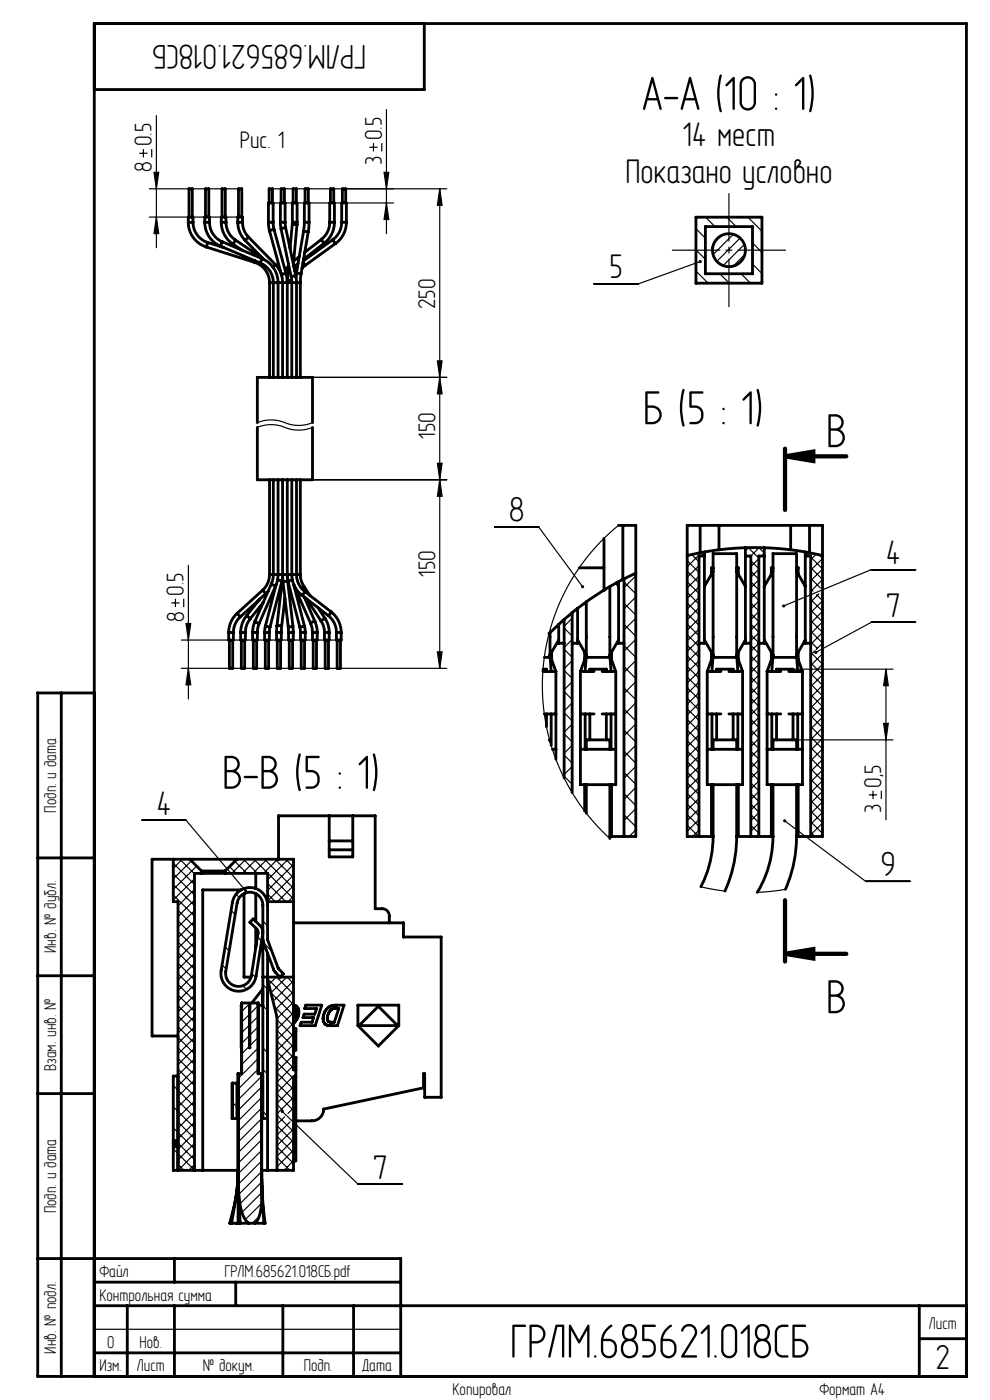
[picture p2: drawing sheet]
<svg xmlns="http://www.w3.org/2000/svg" width="210mm" height="297mm" viewBox="0 0 210 297" stroke-linecap="round" stroke-linejoin="round" font-family="sans-serif">
<g fill="none" stroke="#000" stroke-width=".25">
<path d="M29.5 32.5h1.8M30.4 31.6v1.8M32.2 31.6v1.8M32.7 36.6h1l-.5 3.5zM33.2 24.5v28.1M78.3 31.2h1.8M79.2 30.4v1.7M81 30.4v1.7M81.5 36.6h1l-.5 3.5zM82 23.2v26.4M31.7 40.1h18.9M31.7 46.1h18.7"/>
<path d="M33.2 46.1l.5 3.5h-1zM57.8 40.1h37M57.9 43.1h25.6M82 43.1l.5 3.5h-1zM93.3 40.1l.5 3.5h-1zM93.3 40.1v101.7M147.6 57.5l2.6 2.6M147.6 53l2 2M147.6 48.5l2 2M148.5 55.5l-13.1 4.7h-9.4M149.7 46.1l2 2M152.7 58.1l2 2"/>
<path d="M153.1 49.9l-1.6 1.6M154.2 46.1l2 2M155.6 49.7l-4.3 4.3M157 50.5l-4.9 4.9M157.2 58.1l2 2M157.9 51.8l-4.5 4.6M158 54l-2.5 2.5M158.7 46.1l2.9 2.9M159.6 56l2 2M159.6 51.5l2 2M92.8 76.6h1l-.5 3.5zM54.6 90.7a8 8 0 0 1 6.6 .2 7.6 7.6 0 0 0 5.1-.2"/>
<path d="M54.6 89.7a8 8 0 0 1 6.6 .2 7.6 7.6 0 0 0 5.1-.2M66.3 80.1h28.5M92.8 98.3h1l-.5 3.5zM93.3 80.1l.5 3.5h-1zM40 119.9v28.4M66.3 101.8h28.5M93.3 101.8l.5 3.5h-1zM104.9 111.8h9.4l9.3 12.7M131.2 111.5l-3.5 3.1-3.1 3.6-2.7 3.7-2.3 4.2-1.9 4.3-1.4 4.6-.8 4.5-.4 4.7 .1 4.8 .6 4.8 1.2 4.6 1.6 4.3 2 4.2 2.6 4 2.9 3.7 3.3 3.3M145.8 118.9l2.5 2.5M145.9 117.8l-.1 .2M146.7 117.6l1.6 1.6"/>
<path d="M148.3 120l-2.5 2.5M148.6 117.3l.7 .7M148.8 117.2l-3 3M158.1 117.8l.2 .2M158.7 116.2l2.3 2.2M158.8 116.2l-.7 .7M159.3 119l1.7 1.7M161 116.2l1.1 1.1M161 118.5l-1.7 1.7M161.1 116.2l-1.8 1.8M162.1 117.4l-.6 .6M170.9 117.1l.8 .9"/>
<path d="M171.3 117.2l-.5 .4M172 118.2l2.5 2.5M173.1 117.6l-1.1 1.1M173.7 117.7l.8 .7M174.5 118.5l-2.5 2.5M36.3 127.9h1.8M37.2 127v1.8M38.5 135.8h32.9M39 127v1.8M39.5 132.3h1l-.5 3.5zM92.8 138.3h1l-.5 3.5zM119.7 137.7l1.7 1.7"/>
<path d="M119.7 133.2l1.7 1.7M121.1 130.2l.3 .2M121.4 135.7l-1.7 1.7M121.4 131.2l-1.7 1.7M132.4 137l2.5 2.5M132.4 132.5l2.5 2.5M132.4 128l2.5 2.5M132.4 123.5l2.5 2.5M134.9 122.2l-2.5 2.5M134.9 126.6l-2.5 2.5M134.9 131.1l-2.5 2.5M134.9 135.6l-2.5 2.5"/>
<path d="M145.8 139.1l2.5 2.5M145.8 136.9l2.5 2.5M145.8 134.6l2.5 2.5M145.8 132.4l2.5 2.5M145.8 130.2l2.5 2.5M145.8 127.9l2.5 2.5M145.8 125.7l2.5 2.5M145.8 123.4l2.5 2.5M145.8 121.2l2.5 2.5M148.3 122.2l-2.5 2.5M148.3 126.7l-2.5 2.5M148.3 131.2l-2.5 2.5"/>
<path d="M148.3 135.7l-2.5 2.5M148.3 124.5l-2.5 2.5M148.3 129l-2.5 2.5M148.3 133.5l-2.5 2.5M148.3 137.9l-2.5 2.5M159.3 139.2l1.7 1.7M159.3 136.9l1.7 1.7M159.3 134.7l1.7 1.7M159.3 132.4l1.7 1.7M159.3 130.2l1.7 1.7M159.3 127.9l1.7 1.7M159.3 125.7l1.7 1.7"/>
<path d="M159.3 123.4l1.7 1.7M159.3 121.2l1.7 1.7M161 127.5l-1.7 1.7M161 132l-1.7 1.7M161 136.5l-1.7 1.7M161 120.8l-1.7 1.7M161 125.2l-1.7 1.7M161 129.7l-1.7 1.7M161 134.2l-1.7 1.7M161 138.7l-1.7 1.7M161 123l-1.7 1.7M172 138.4l2.5 2.5"/>
<path d="M172 136.1l1.4 1.5M172 133.9l2.5 2.5M172 131.7l2.5 2.5M172 129.4l2.5 2.5M172 127.2l2.5 2.5M172 124.9l.5 .5M172 122.7l2 2M172 120.4l2.5 2.5M172.9 138.1l-.9 .8M173.2 126.2l1.3 1.2M173.7 126l-1.7 1.7M174.2 138.4l.3 .2"/>
<path d="M174.5 123l-2.5 2.5M174.5 127.5l-2.5 2.5M174.5 131.9l-2.5 2.6M174.5 136.4l-1.4 1.4M174.5 120.7l-2.5 2.5M174.5 129.7l-2.5 2.5M174.5 134.2l-2.5 2.5M174.5 138.7l-2.5 2.5M194.2 120.8h-9.4l-18.6 7.7M194.2 132h-9.4l-11.7 6.4M38.5 141.8h33M40 141.8l.5 3.5h-1z"/>
<path d="M72.2 141.8h22.6M119.7 151.2l1.7 1.7M119.7 146.7l1.7 1.7M119.7 142.2l1.7 1.7M119.7 155.7l1.7 1.7M121.4 140.1l-1.7 1.7M121.4 144.6l-1.7 1.7M121.4 149.1l-1.7 1.7M121.4 153.6l-1.7 1.7M121.4 158.1l-1.7 1.7M132.4 159.4l2.5 2.5M132.4 154.9l2.5 2.5"/>
<path d="M132.4 150.4l2.5 2.5M132.4 145.9l2.5 2.5M132.4 141.4l2.5 2.5M134.9 140.1l-2.5 2.5M134.9 144.6l-2.5 2.5M134.9 149.1l-2.5 2.5M134.9 153.6l-2.5 2.5M134.9 158.1l-2.5 2.5M145.8 159.3l2.5 2.5M145.8 157.1l2.5 2.5M145.8 154.8l2.5 2.5M145.8 152.6l2.5 2.5"/>
<path d="M145.8 150.4l2.5 2.5M145.8 148.1l2.5 2.5M145.8 145.9l2.5 2.5M145.8 143.6l2.5 2.5M145.8 141.4l2.5 2.5M148.3 140.2l-2.5 2.5M148.3 144.7l-2.5 2.5M148.3 149.2l-2.5 2.5M148.3 153.7l-2.5 2.5M148.3 158.2l-2.5 2.5M148.3 142.4l-2.5 2.5M148.3 146.9l-2.5 2.5"/>
<path d="M148.3 151.4l-2.5 2.5M148.3 155.9l-2.5 2.5M159.3 159.4l1.7 1.7M159.3 157.1l1.7 1.7M159.3 154.9l1.7 1.7M159.3 152.6l1.7 1.7M159.3 150.4l1.7 1.7M159.3 148.1l1.7 1.7M159.3 145.9l1.7 1.7M159.3 143.7l1.7 1.7M159.3 141.4l1.7 1.7M161 141l-1.7 1.7"/>
<path d="M161 145.5l-1.7 1.7M161 149.9l-1.7 1.7M161 143.2l-1.7 1.7M161 147.7l-1.7 1.7M161 152.2l-1.7 1.7M161 156.7l-1.7 1.7M161 158.9l-1.7 1.7M161 154.4l-1.7 1.7M168.2 142h21.2M169 157h20.4M172 158.6l2.5 2.5M172 156.4l2.5 2.5"/>
<path d="M172 154.1l2.5 2.5M172 151.9l2.5 2.5M172 149.6l2.5 2.5M172 147.4l2.5 2.5M172 145.1l2.5 2.5M172 142.9l2.5 2.5M172 140.6l2.5 2.5M174.5 145.4l-2.5 2.5M174.5 147.7l-2.5 2.5M174.5 149.9l-2.5 2.5M174.5 140.9l-2.5 2.5M174.5 143.2l-2.5 2.5"/>
<path d="M174.5 152.2l-2.5 2.5M174.5 154.4l-2.5 2.5M174.5 156.6l-2.5 2.5M174.5 158.9l-2.5 2.5M187.4 153.5h1l-.5 3.5zM187.9 142v31.9M187.9 142l.5 3.5h-1zM30.1 174h9.4l12.6 15M119.7 164.7l1.7 1.7M119.7 160.2l1.7 1.7M121.4 162.6l-1.7 1.7M121.4 167.1l-.4 .4"/>
<path d="M132.4 177.4l.1 .1M132.4 172.9l2.5 2.5M132.4 168.4l2.5 2.5M132.4 163.9l2.5 2.5M134.9 162.6l-2.5 2.5M134.9 167.1l-2.5 2.5M134.9 171.5l-2.5 2.6M134.9 176l-1.5 1.5M145.8 177.3l.1 .2M145.8 175.1l2.4 2.4M145.8 172.8l2.5 2.5M145.8 170.6l2.5 2.5"/>
<path d="M145.8 168.3l2.5 2.5M145.8 166.1l2.5 2.5M145.8 163.8l2.5 2.5M145.8 161.6l2.5 2.5M148.3 162.6l-2.5 2.5M148.3 160.4l-2.5 2.5M148.3 164.9l-2.5 2.5M148.3 167.1l-2.5 2.5M148.3 169.4l-2.5 2.5M148.3 171.6l-2.5 2.5M148.3 173.9l-2.5 2.5M148.3 176.1l-1.4 1.4"/>
<path d="M159.3 177.3l.1 .2M159.3 175.1l1.7 1.7M159.3 172.8l1.7 1.7M159.3 170.6l1.7 1.7M159.3 168.3l1.7 1.7M159.3 166.1l1.7 1.7M159.3 163.9l1.7 1.7M159.3 161.6l1.7 1.7M161 161.2l-1.7 1.7M161 163.4l-1.7 1.7M161 165.7l-1.7 1.7M161 167.9l-1.7 1.7"/>
<path d="M161 170.1l-1.7 1.7M161 172.4l-1.7 1.7M161 174.6l-1.7 1.7M161 176.9l-.6 .6M166.4 174.1l17.3 12.9h9.4M172 169.8l2.5 2.6-2.5 2.5M172 176.6l.9 .9M172 174.3l2.5 2.5M172 172.1l2.5 2.5M172 167.6l2.5 2.5M172 165.3l2.5 2.5M172 163.1l2.5 2.5"/>
<path d="M172 160.8l2.5 2.5M174.5 161.1l-2.5 2.5M174.5 163.4l-2.5 2.5M174.5 165.6l-2.5 2.5M174.5 167.9l-2.5 2.5M174.5 170.1l-2.5 2.5M174.5 174.6l-2.5 2.5M174.5 176.9l-.6 .6M184.3 168.6h1.8M185.2 167.7v1.8M186.9 167.7v1.8M36.8 189.9l4.5 4.5"/>
<path d="M36.8 187.6l4.5 4.5M36.8 185.4l4.5 4.5M36.8 183.1l4.5 4.5M37.8 199.9l3.5 3.5M37.8 197.6l3.5 3.5M37.8 195.4l3.5 3.5M37.8 193.1l3.5 3.5M38.1 182.3l3.2 3.1M38.7 182.3l-1.9 1.9M40.6 182.6l-3.8 3.9M41.3 193.2l-3.5 3.5M41.3 197.7l-3.5 3.5"/>
<path d="M41.3 199.9l-3.5 3.5M41.3 186.4l-4.5 4.5M41.3 188.7l-3.5 3.5M41.3 190.9l-3.5 3.5M41.3 195.4l-3.5 3.5M41.7 183.7l-4.9 5M42.8 184.9l-.4 .4M47.8 185.2l.1 .1M48.7 183.8l1.4 1.5M49 193.2l.9 .8M49.8 182.7l2.6 2.6M50.1 189.7l.7 .7"/>
<path d="M51.6 182.3l3 3M52.1 182.3l-2.7 2.7M53.9 182.3l8.4 8.4M54.4 182.3l-3 3M54.6 198.8l.9 .8M55.8 195.4l1 1M56.1 182.3l6.2 6.1M56.6 182.3l-3 3M56.8 189.7l1.6 1.6M56.8 187.4l3.8 3.9M58.4 182.3l3.9 3.9M58.9 182.3l-3 3"/>
<path d="M60.6 182.3l1.7 1.6M61.1 182.3l-4.3 4.4M62.3 183.4l-5.5 5.5M62.3 185.6l-5.5 5.5M62.3 187.9l-3.4 3.4M62.3 190.1l-1.2 1.2M148.7 188.1l5.1 .9M166.6 188.7l-6 .6M37.8 217.8l3.5 3.5M37.8 215.6l3.5 3.5M37.8 213.3l3.5 3.5M37.8 211.1l3.5 3.5"/>
<path d="M37.8 208.8l3.5 3.5M37.8 206.6l3.5 3.5M37.8 204.3l3.5 3.5M37.8 202.1l3.5 3.5M41.3 202.2l-3.5 3.5M41.3 204.4l-3.5 3.5M41.3 206.6l-3.5 3.5M41.3 208.9l-3.5 3.5M41.3 211.1l-3.5 3.5M41.3 213.4l-3.5 3.5M41.3 215.6l-3.5 3.5M41.3 217.9l-3.5 3.5"/>
<path d="M47.1 204.7l.9 .9M47.7 200.9l.9 .8M51.5 209.1l.8 .8M52.9 219.5l.1 .1M53.1 212.8l-1.8 1.8M53.4 206.5l.9 .9M54.8 213.4l-3.5 3.5M54.8 215.6l-3.5 3.5M54.8 217.8l-3.5 3.5M55.8 213.4l1 1M55.8 208.9l1 1M56 200.1l1.7 1.7"/>
<path d="M56.8 207.6l5.5 5.5M57.5 210.6l4.8 4.8M58.2 213.6l4.1 4M58.6 207.3l-1.6 1.5M58.7 207.3l3.6 3.6M58.8 218.6l3.5 3.5M58.8 216.4l3.5 3.5M60.8 207.3l-3.3 3.3M60.9 207.3l1.4 1.3M62.3 210.3l-3.9 3.9M62.3 212.6l-3.5 3.5M62.3 214.8l-3.5 3.5"/>
<path d="M62.3 217.1l-3.5 3.5M62.3 219.3l-3.5 3.5M62.3 208.1l-4.4 4.3M62.8 214.3l-.2 .2M62.8 218.8l-.1 .1M36.8 239.3l4.5 4.5M36.8 234.8l4.5 4.5M36.8 230.3l4.5 4.5M37.8 226.8l3.5 3.5M37.8 224.5l3.5 3.5M37.8 222.3l3.5 3.5M37.8 220.1l3.5 3.5"/>
<path d="M37.8 238l3.5 3.5M37.8 233.5l3.5 3.5M37.8 229l3.5 3.5M41.3 224.6l-3.5 3.5M41.3 229.1l-3.5 3.5M41.3 231.3l-3.5 3.5M41.3 233.6l-3.5 3.5M41.3 235.8l-3.5 3.5M41.3 238.1l-3.5 3.5M41.3 220.1l-3.5 3.5M41.3 222.4l-3.5 3.5M41.3 226.9l-3.5 3.5"/>
<path d="M49.3 233.8l1 1M49.7 229.8l.6 .5M54.8 220.1l-3.5 3.5M54.8 222.3l-3.5 3.5M54.8 224.6l-4.3 4.2M54.8 226.8l-4.3 4.3M55.5 228.3l-5 5M55.5 230.6l-5 5M55.5 232.8l-5 5M55.5 235.1l-5 5M55.5 237.3l-5 5M55.5 239.5l-5 5"/>
<path d="M55.8 235.8l1 1M55.8 226.8l1 1M55.8 222.3l1 1M58.8 238.8l3.5 3.5M58.8 236.6l3.5 3.5M58.8 234.3l1.2 1.3M58.8 232.1l3.5 3.5M58.8 229.8l3.5 3.5M58.8 227.6l3.5 3.5M58.8 225.3l3.5 3.5M58.8 223.1l3.5 3.5M58.8 220.9l3.5 3.5"/>
<path d="M59.9 235.8l16.1 15.4h9.4M60.4 236.9l-1.6 1.6M61.5 238l-2.7 2.8M62.3 221.6l-3.5 3.5M62.3 223.8l-3.5 3.5M62.3 226.1l-3.5 3.5M62.3 230.5l-3.5 3.5M62.3 232.8l-3.5 3.5M62.3 235l-1.2 1.2M62.3 237.3h-.1M62.3 239.5l-3.5 3.5M62.6 227l.2 .1"/>
<path d="M62.8 227.8l-4 4M36.8 243.8l4.5 4.5M36.8 248.2v.1M37.8 247l1.2 1.3M37.8 242.5l3.5 3.5M41.3 240.3l-3.5 3.5M41.3 242.6l-3.5 3.5M41.3 244.8l-3.5 3.5M41.3 247.1l-1.3 1.2M55 258l-1.5 1.5M55.5 255.3l-3.4 3.4M55.5 241.8l-5 5"/>
<path d="M55.5 244l-5 5M55.5 246.3l-4.9 4.9M55.5 248.5l-4.8 4.9M55.5 250.8l-4.5 4.5M55.5 253l-4.2 4.2M58.8 247.8l.4 .5M58.8 245.5l2.7 2.8M58.8 243.3l3.5 3.5M58.8 241.1l3.5 3.5M62.3 241.8l-3.5 3.5M62.3 244l-3.5 3.5M62.3 246.3l-2.1 2"/>
<path d="M20 282h65"/>
</g>
<path d="M166.5 96.8l6-1v2zM166.5 202.3l6-1v2z" fill="none" stroke="#000" stroke-width=".9" stroke-linecap="butt"/>
<path d="M154.6 41.1v24M166.6 53.1h-24" fill="none" stroke="#000" stroke-width=".25" stroke-dasharray="15.2 1.3 1.3 1.3" stroke-dashoffset="5.1"/>
<path d="M166.5 96.8h13M166.5 95.2v13M166.5 191v13M166.5 202.3h13" fill="none" stroke="#000" stroke-width=".9"/>
<g fill="none" stroke="#000" stroke-width=".6">
<path d="M90 5v14h-70M39.9 47.2a5.5 5.5 0 0 0 3.9 5.2M39.9 47.2v-1.1h1v1.1M39.9 47.2h1M40.1 46.1v-6h.7v6M40.9 47.2a4.5 4.5 0 0 0 3.2 4.2M43.4 47.2a5.5 5.5 0 0 0 3.4 5M43.4 47.2v-1.1h1v1.1M43.4 47.2h1M43.6 46.1v-6h.7v6M43.8 52.4l10.2 3.3M44.1 51.4l-.3 1"/>
<path d="M44.1 51.4l3.4 1.2M44.4 47.2a4.5 4.5 0 0 0 2.8 4.1M46.8 52.2h.1M46.8 52.2l8.4 3.6M46.9 47.2a5.5 5.5 0 0 0 2.5 4.5M46.9 47.2v-1.1h1v1.1M46.9 47.2h1M47.1 46.1v-6h.7v6M47.2 51.3l-.4 .9M47.2 51.3l8.4 3.6M47.9 47.2a4.5 4.5 0 0 0 2 3.7M49.4 51.7l1.9 1.4"/>
<path d="M49.9 50.9l-.5 .8M49.9 50.9l5.9 3.9M50.4 47.2a5.5 5.5 0 0 0 1.6 3.8M50.4 47.2v-1.1h1v1.1M50.4 47.2h1M50.6 46.1v-6h.7v6M51.4 47.2a4.5 4.5 0 0 0 1.3 3.1M52 51l4 4M52.7 50.3l-.7 .7M52.7 50.3l5.7 5.8M54 55.7a4.5 4.5 0 0 1 3.2 4.3M54.1 55.3l-.1 .4"/>
<path d="M55.2 55.8h.1M55.2 55.8a4.5 4.5 0 0 1 2.8 4.2M55.6 54.9a5.5 5.5 0 0 1 3.4 5.1M55.6 54.9l-.4 .9M56.9 47.2l.3 1.8M56.9 47.2v-4.1h1v4.1M56.9 47.2h1M57.1 43.1v-3h.7v3M57.2 60h.8M57.2 60v20.1M57.2 49l2.5 9.4M57.9 47.2l.2 1.6"/>
<path d="M58 60h1M58 60v20.1M58.1 48.8h-.5l-.4 .2M58.1 48.8l2.6 9.3M58.4 56.1l.7 .8 .6 1.3M58.4 56.1l-.5 .5M59 60h.9M59 60v20.1M59.5 47.2l.1 1.4M59.5 47.2v-4.1h1v4.1M59.5 47.2h1M59.6 48.6l2.2 10.2"/>
<path d="M59.6 43.1v-3h.7v3M59.7 58.3v.1M59.7 58.4l.2 1.6M59.9 60h1M59.9 60v20.1M60.5 47.2l.1 1.2M60.6 48.4l-1 .2M60.6 48.4l2.1 10.1M60.7 58.1l.2 1.9M60.7 58.1h-.5l-.5 .2M60.9 60h1M60.9 60v20.1"/>
<path d="M61.2 56.4l-.7 1.1M61.2 56.2l-.3 3.3h1M61.8 58.8l.1 1.2M61.9 60h1M61.9 60v20.1M62 47.6l1 .1M62 47.6l-.5 5.2M62 47.2v.4M62 47.2v-4.1h1v4.1M62 47.2h1M62.2 43.1v-3h.7v3M62.2 56l.5 .4"/>
<path d="M62.7 56.4l-.4 .2M62.7 58.5l.2 1.5M62.7 58.5l-.9 .3M62.9 57.9l-.1 .8M62.9 57.9l1 .2M62.9 60h.8M62.9 60v20.1M63 47.7l-.8 8.4M63 47.2v.5M63.1 56.5l-.6 .9M63.2 55.9l-.5 .5M63.5 54.5l-1.2 .9"/>
<path d="M63.7 60v20.1M63.9 58.1l-.2 1.9M64.3 55.7l.5 .6M64.4 49l1 .2M64.4 49l-1.5 8.9M64.6 47.2l-.2 1.8M64.6 47.2v-4.1h1v4.1M64.6 47.2h1M64.7 43.1v-3h.7v3M64.8 56.3l-.7 .6M65.4 49.2l-1.5 8.9M65.6 47.2l-.2 2"/>
<path d="M68.2 50.8l.6 .7M68.2 50.8h.1M68.2 50.8l-3.6 2.7M68.8 51.5l-4.4 3.5M69.9 47.2a4.6 4.6 0 0 1-1.7 3.6M69.9 47.2v-4.1h1v4.1M69.9 47.2h1M70.1 43.1v-3h.7v3M70.6 50.8l.6 .8M70.6 50.8l-6.3 4.6M70.9 47.2a5.6 5.6 0 0 1-2.1 4.3M71.2 51.6l-6.4 4.7"/>
<path d="M72.5 47.2a4.5 4.5 0 0 1-1.9 3.6M72.5 47.2v-4.1h1v4.1M72.5 47.2h1M72.6 43.1v-3h.7v3M73.5 47.2a5.5 5.5 0 0 1-2.3 4.4M147.6 46.1h14v14h-14zM149.6 48.1h10v10h-10zM54.6 89.7v-9.6h11.7v9.6M54.6 90.7v11.1h11.7v-11.1M57.2 101.8v20.1M58 101.8v20.1M59 101.8v20.1"/>
<path d="M59.9 101.8v20.1M60.9 101.8v20.1M61.9 101.8v20.1M62.9 101.8v20.1M63.7 101.8v20.1M128.1 114.2v11M131.2 111.5h3.7v66h-5.5M132.1 111.5v11.4M148.5 117.3l-2.7 .6M148.5 111.5v5.8M149.4 118h-1.1v59.5M149.4 117.1v19.4h-1.1"/>
<path d="M151.3 117.5h5v22h-5zM152.5 116.6l-4 .7M152.5 116.6a61.3 61.3 0 0 1 15.2 0M152.5 111.5v5.1M158.1 118h1.2v59.5M158.1 116.2v20.3h1.2M162.1 118h-1.1v59.5M162.1 116.2v20.3h-1.1M164 117.5h5v22h-5zM167.7 116.6l4 .7M167.7 111.5v5.1M170.8 118h1.2v59.5"/>
<path d="M170.8 117.1v19.4h1.2M171.7 117.3l2.8 .6M171.7 111.5v5.8M48.5 134.2v1.6h1v-1.6M48.5 134.2h1M48.7 135.8v6h.7v-6M50.3 130.1a5.5 5.5 0 0 0-1.8 4.1M50.3 130.1l.7 .8M51 130.9a4.5 4.5 0 0 0-1.5 3.3M51 134.2v1.6h1v-1.6M51 134.2h1M51.2 135.8v6h.7v-6"/>
<path d="M52.3 130.7a5.6 5.6 0 0 0-1.3 3.5M52.3 130.7l.7 .6M53 131.3a4.6 4.6 0 0 0-1 2.9M53 131.3h.1M53.6 134.2v1.6h1v-1.6M53.6 134.2h1M53.7 135.8v6h.7v-6M54.1 131.8l-.4 1.1-.1 1.3M54.1 131.8l.9 .4M55 132.2l-.4 2M55.1 127.1l-2.8 3.6M55.7 125.2l.7 .8"/>
<path d="M55.7 125.2l-5.4 4.9M55.8 127.8l-2.8 3.5M56.1 134.2v1.6h1v-1.6M56.1 134.2h1M56.3 135.8v6h.7v-6M56.3 132.8l-.2 1.4M56.3 132.8l1 .3M56.4 126l-5.4 4.9M56.9 125.4l-.5 .6M57.2 121.9a4.5 4.5 0 0 1-1.5 3.3M57.2 121.9h.8M57.3 133.1l-.2 1.1"/>
<path d="M57.6 123.8l.9 .4M57.6 123.8l-3.5 8M58 121.9l-.4 1.9M58 121.9h1M58.5 124.2l-3.5 8M58.6 124.1l-2.3 8.7M58.7 134.2v1.6h1v-1.6M58.7 134.2h1M58.7 132.8v1.4M58.7 132.8l.6-.1 .4 .2M58.8 135.8v6h.7v-6M58.9 123l.9 .3"/>
<path d="M59 121.9l-.1 1.2-.4 1.1M59 121.9h.9M59.7 132.9v1.3M59.8 123.3l-2.5 9.8M59.9 123.2l-1.2 9.6M59.9 122.7v.5M59.9 121.9l.1 1.4M59.9 121.9h1M60 122.3l-.2 1M60 123.1l-.1 .1M60 123.3l1.1 9.6M60.4 126.9l-.7 6"/>
<path d="M60.9 122.5l.2 .8M60.9 121.9l1.2 10.9M60.9 121.9h1M61 123.2l-.4 .1h-.6M61.1 123.3l2.5 9.8M61.1 132.9l.1 1.3M61.2 134.2v1.6h1v-1.6M61.2 134.2h1M61.4 135.8v6h.7v-6M61.9 121.9a5.5 5.5 0 0 0 2.1 4.4M61.9 121.9h1M62 123l-.9 .3"/>
<path d="M62.1 132.8l.1 1.4M62.1 132.8l-.4 .2-.6-.1M62.3 123.9l2.3 8.9M62.4 124.2l3.5 8M62.9 121.9h.8M62.9 121.9a4.5 4.5 0 0 0 1.7 3.6M63.6 133.1l.1 1.1M63.7 121.9a4.5 4.5 0 0 0 .7 2.5M63.7 134.2v1.6h1v-1.6M63.7 134.2h1M63.9 135.8v6h.7v-6M64 126.3l5.6 4.3"/>
<path d="M64.4 124.4l-.5 .3M64.4 124.4l1.3 1.9M64.5 126.7l2.3 5.1M64.6 132.8l.1 1.4M64.6 132.8l-1 .3M64.6 125.5l5.6 4.3M64.6 125.5h.1M64.6 125.5l-.6 .8M65 127l3.1 4.7M65.9 132.2l.4 2M66.3 134.2v1.6h1v-1.6M66.3 134.2h1"/>
<path d="M66.4 135.8v6h.7v-6M66.8 131.8l.4 1.2 .1 1.2M66.8 131.8l-.9 .4M67.4 128.9l1.5 2.3M68.1 131.7a4.5 4.5 0 0 1 .7 2.5M68.8 134.2v1.6h1v-1.6M68.8 134.2h1M68.9 131.2a5.5 5.5 0 0 1 .9 3M68.9 131.2l-.8 .5M69 135.8v6h.7v-6M69.6 130.6a4.5 4.5 0 0 1 1.8 3.6M70.2 129.8a5.5 5.5 0 0 1 2.2 4.4"/>
<path d="M70.2 129.8l-.6 .8M71.4 134.2v1.6h1v-1.6M71.4 134.2h1M71.5 135.8v6h.7v-6M116.7 134.2v5.3h-1.2M116.7 139l.2 3.5M116.7 139l1.2 3.5M117 138.4v1.5M118.5 132.4v4.1h1.2M118.5 135.8l-1.8 3.2M119.7 131.4v33.7M121.4 130v38.2"/>
<path d="M122.5 129v7.5h-1.1M122.5 135.8l1.9 3.2M122.9 120.5h5.2M124 138.4v1.5M124.4 139l-.3 3.5M124.4 139l-1.3 3.5M128.1 125.2a60.9 60.9 0 0 0-11.6 9.2M129.4 124.4v15.1h-5v-11.8M129.4 139l.2 3.5M129.4 139l1.2 3.5M129.7 138.4v1.5M130.8 123.6l.4 .8"/>
<path d="M131.2 123.4v13.1h1.2M131.2 135.8l-1.8 3.2M132.1 122.9l-4 2.3M132.4 122.8v54.7M134.9 121.6l-2.8 1.3M149.4 135.8l1.9 3.2M150.9 138.4v1.5M151.3 120.5h-.4v1.3M151.3 139l-.3 3.5M151.3 139l-1.3 3.5M151.3 121.2l-1.9 3.2M156.3 120.5h.3v1.3"/>
<path d="M156.3 139l.2 3.5M156.3 139l1.2 3.5M156.3 121.2l1.8 3.2M156.6 138.4v1.5M158.1 135.8l-1.8 3.2M162.1 135.8l1.9 3.2M163.6 138.4v1.5M164 120.5h-.4v1.3M164 139l-.3 3.5M164 139l-1.3 3.5M164 121.2l-1.9 3.2M169 120.5h.3v1.3"/>
<path d="M169 139l.2 3.5M169 139l1.2 3.5M169 121.2l1.8 3.2M169.3 138.4v1.5M170.8 135.8l-1.8 3.2M13 147v145M20 147h-12v145h197v-287h-185v287M115.1 142.5h2.8M115.2 142h.7v.5M115.5 151.5h2.4M115.9 151.5v2.7M116.6 157l.1 .3"/>
<path d="M116.9 151.5v6.6M117.2 159h.7M117.9 142.5v18.6M123.1 142.5v24h7.5v-24M123.1 159h7.5M123.1 151.5h2.9M123.1 142.5h2.9M124.1 151.5v7.5M124.4 159v-2h5v2M125.1 142.5v-.5h3.5v.5M125.1 151.5v5.5M127.7 151.5h2.9"/>
<path d="M127.7 142.5h2.9M128.6 151.5v5.5M129.6 151.5v7.5M150 142.5v24h7.5v-24M150 159h7.5M150 142.5h2.9M150 151.5h2.9M151 151.5v7.5M151.3 159v-2h5v2M152 142.5v-.5h3.5v.5M152 151.5v5.5M154.6 151.5h2.9"/>
<path d="M154.6 142.5h2.9M155.5 151.5v5.5M156.5 151.5v7.5M162.7 142.5v24h7.5v-24M162.7 159h7.5M162.7 151.5h2.9M162.7 142.5h2.9M163.7 151.5v7.5M164 159v-2h5v2M164.7 142.5v-.5h3.5v.5M164.7 151.5v5.5M167.3 151.5h2.9"/>
<path d="M167.3 142.5h2.9M168.2 151.5v5.5M169.2 151.5v7.5M69.8 173.1v8.7h5v-8.7M69.8 178.4h5M124 166.5v5.5M124.4 166.5v6M129.4 177.5v.4M129.4 166.5v11M129.7 166.5v11M150.9 166.5v11M151.3 177.5a23 23 0 0 1-2.6 10.6"/>
<path d="M151.3 166.5v11M151.3 177.5h-5.5v-66h28.7v66h-5.5M156.3 177.5a27.9 27.9 0 0 1-2.5 11.5M156.3 166.5v11M156.3 177.5h7.7M156.6 166.5v11M163.6 166.5v11M164 177.5a22.6 22.6 0 0 1-3.4 11.8M164 166.5v11M169 177.5a27.4 27.4 0 0 1-2.4 11.2M169 166.5v11M169.3 166.5v11"/>
<path d="M8 182h12M36.8 182.3v9h1v57M40.3 182.3l2.5 2.5M42.8 184.8v.5M42.8 184.8h5M47.8 184.8v.5M50.3 182.3l-2.5 2.5M51.1 188.8h-8.1v59.5M51.8 189.6v17.7h1.4M54.3 185.3v3.2M54.3 189.6v5.9M54.3 196.9v4.1"/>
<path d="M55.8 199.3l2.3 6.5 1.3 1.5 .7-.7-1.1-1.2-2.2-6.1v-14h-15.5v63M56.8 192a3.7 3.7 0 0 0-3.5-3.7 3.7 3.7 0 0 0-4 3.1l-2.4 14.5a3.7 3.7 0 0 0 3.1 4.3 3.7 3.7 0 0 0 4.3-3.1l1.4-9a2 2 0 0 0-.6-1.8l-1.4-1.4-.7 .8 1.5 1.5 .3 .5-1.5 9.3a2.75 2.75 0 0 1-3.1 2.2 2.75 2.75 0 0 1-2.3-3.1l2.4-14.5a2.75 2.75 0 0 1 2.9-2.3 2.75 2.75 0 0 1 2.6 2.7v17.8M56.8 191.3h5.5M59.1 182.3v-9.2h20.5v19.7h1.5a1.5 1.5 0 0 1 1.5 1.5v1.5M62.3 195.8h23.3v3h8v34h-3.5v-5h-.3v3l-21.1 4.5a2.5 2.5 0 0 1-2.5 2.5h-3.4M69.8 180.3h5M8 207h12M51.3 213.3v9M52.9 213.3l.1 9zM54.8 213.3h1M55.8 210.2l-.1 3.1M55.8 213.3v24"/>
<path d="M55.8 213.3h.1M55.8 209.8v3.5M55.8 207.3h6.5M55.8 209.8l-2.4 3M56.8 213.3h.1M56.8 213.3v-2.9v37.9M56.8 202.2v11.1M56.8 207.8l2 8v32.5M62.3 213.2h.1M62.3 218.2h.5v4.6h-.5M62.3 214.7h.5M62.3 215.7h.5"/>
<path d="M62.3 214.9h.5M62.3 215.4h.5M62.3 215.2h.5M62.3 213.2a1.86 1.86 0 0 1 .7 3l-.7 .9M62.8 216.4h.1M62.8 214h.1M62.8 215.7v.2M62.8 214.5v.2M62.8 214.5h-.5v1.4h.5M62.8 214h-.5v-31.7h-30v37.5h5.5M62.8 216.4h-.5v2h.5M62.8 218.9h-.5v8.1h.5"/>
<path d="M62.8 214v.5M62.8 214.7v1M62.8 215.9v.5M64.9 213.2h3.4l-1.4 4.4h-3.3l.3-.7h2.3l.3-1h-2.2l.2-.8h2.3l.4-1.1h-2.6zM69.4 213.9l1.2-.6 2.4-.1-1.4 4.4h-1.2a1.56 1.56 0 0 1-1.6-.6 1.56 1.56 0 0 1-.2-1.7l.4-.8zM70.1 214.4a1.83 1.83 0 0 1 1.8-.5l-1 3h-.5a.89 .89 0 0 1-.9-.4 .89 .89 0 0 1 0-1zM75.9 213.2h8.7v4.4l-4.3 4.3-4.4-4.3zM76.2 217.6l4.1-4.1 4.1 4.1zM8 232h12M37.8 228.3h-1v14.2M50.3 229.8h.2M50.3 237.3h.2"/>
<path d="M50.3 229.8h-1v7.5h1M50.3 229.8v7.5M55.5 237.3h.3M55.8 237.3h1M62.3 226.3h.5M62.3 224.3h.5M62.8 224.3v2M62.8 224.3h.1M62.8 228.4h-.5v19.9h-6.8M62.8 226.3v20h-.5M36.8 242.7v.6M36.8 242.5v.2"/>
<path d="M36.8 243.3v5h13.7M36.8 242h.5v1.3h-.5M36.8 242.5h.5M36.8 242.7h.5M49.1 259.5h1.4M50.5 248.3l.1 6.1 .4 5.1h1.8M50.5 248.3v11.2M50.5 248.3l-.3 4.7-1.1 6.5M50.5 248.3a33.3 33.3 0 0 1-1 8.1l-.8 3.1h.4M50.5 259.5h.4M50.5 248.3v-20.5h.8v-15h3.5v15h.7v20.5M50.5 248.3v2.4a17.3 17.3 0 0 0 1.4 7.8l.9 1"/>
<path d="M52.8 259.5h1.2M55.5 248.3v6.5a6.6 6.6 0 0 1-1.2 4.5l-.3 .2M55.5 248.3v1.3M55.5 248.3l.2 5.7 .5 5.5M55.5 250l.5 9.5h-2M56 259.5h.2M8 267h77v25M20 277h185M20 272h65M27 277v15M37 267v5M37 277v15"/>
<path d="M50 272v5M60 277v15M75 277v15M195 277v15M20 287h65M195 284h10"/>
<circle cx="154.6" cy="53.1" r="3.5"/>
</g>
<g fill="#000">
<path d="M32.7 36.6h1l-.5 3.5zM33.2 46.1l.5 3.5h-1zM81.5 36.6h1l-.5 3.5zM82 43.1l.5 3.5h-1zM93.3 80.1l.5 3.5h-1zM92.8 98.3h1l-.5 3.5zM93.3 101.8l.5 3.5h-1zM92.8 138.3h1l-.5 3.5z"/>
<path d="M148.3 55.2a.33 .33 0 0 0 .2 .6 .33 .33 0 0 0 .4-.4l-.4 .1 .4-.1-.3-.2zM166 128.3l-.1 .4 .3-.2-.3 .2a.33 .33 0 0 0 .5 .1 .33 .33 0 0 0 .1-.4 .33 .33 0 0 0-.5-.1zM172.8 138.2v.4l.3-.2-.3 .2a.33 .33 0 0 0 .4 .1 .33 .33 0 0 0 .1-.5 .33 .33 0 0 0-.5 0zM166.2 173.9l.2 .2-.2-.2a.33 .33 0 0 0 .2 .6 .33 .33 0 0 0 .4-.4 .33 .33 0 0 0-.6-.2zM123.4 124.2l-.1 .5h.5l-.2-.2 .2 .2 .1-.2-.1-.3zM51.9 188.7l-.1 .3 .1 .3 .4-.1-.2-.2 .3 .2-.1-.5zM59.6 235.6a.33 .33 0 0 0 .2 .5 .33 .33 0 0 0 .4-.3 .33 .33 0 0 0-.5-.3l.2 .3z"/>
<path d="M166.5 96.8l6-1v2zM166.5 202.3l6-1v2z"/>
<path d="M187.4 153.5h1l-.5 3.5zM187.9 142l.5 3.5h-1zM40 141.8l.5 3.5h-1zM39.5 132.3h1l-.5 3.5zM92.8 76.6h1l-.5 3.5zM93.3 40.1l.5 3.5h-1z"/>
</g>
<g font-size="11">
<text x="136.1" y="23.3">А-А (10 : 1)</text>
<text x="136.4" y="90">Б (5 : 1)</text>
<text x="175.2" y="94.9">В</text>
<text x="47.1" y="167.3">В-В (5 : 1)</text>
<text x="175.2" y="215">В</text>
<text x="108.2" y="288">ГРЛМ.685621.018СБ</text>
</g>
<g font-size="7.8">
<text x="77.7" y="9.5" transform="rotate(-180 77.7 9.5)">ГРЛМ.685621.018СБ</text>
<text x="144.8" y="30.9">14 мест</text>
<text x="132.7" y="38.8">Показано условно</text>
<text x="129.3" y="59">5</text>
<text x="108" y="110.6">8</text>
<text x="187.9" y="119.6">4</text>
<text x="188.1" y="130.8">7</text>
<text x="33.2" y="172.8">4</text>
<text x="186.7" y="185.8">9</text>
<text x="79.2" y="250">7</text>
<text x="198.4" y="290.5">2</text>
</g>
<g font-size="5.5">
<text x="81" y="29.7" transform="rotate(-90 81 29.7)">0.5</text>
<text x="32.2" y="31" transform="rotate(-90 32.2 31)">0.5</text>
<text x="50.9" y="31.3">Рис. 1</text>
<text x="81" y="35" transform="rotate(-90 81 35)">3</text>
<text x="32.2" y="36.6" transform="rotate(-90 32.2 36.6)">8</text>
<text x="92.3" y="65.6" transform="rotate(-90 92.3 65.6)">250</text>
<text x="92.3" y="93.1" transform="rotate(-90 92.3 93.1)">150</text>
<text x="92.3" y="122.4" transform="rotate(-90 92.3 122.4)">150</text>
<text x="39" y="126.4" transform="rotate(-90 39 126.4)">0.5</text>
<text x="39" y="132" transform="rotate(-90 39 132)">8</text>
<text x="186.9" y="167.1" transform="rotate(-90 186.9 167.1)">0,5</text>
<text x="186.9" y="172.4" transform="rotate(-90 186.9 172.4)">3</text>
</g>
<g font-size="3.9">
<text x="11.9" y="172.4" transform="rotate(-90 11.9 172.4)">Подп. и дата</text>
<text x="11.9" y="202.1" transform="rotate(-90 11.9 202.1)">Инв. № дубл.</text>
<text x="11.9" y="227.2" transform="rotate(-90 11.9 227.2)">Взам. инв. №</text>
<text x="11.9" y="257.4" transform="rotate(-90 11.9 257.4)">Подп. и дата</text>
<text x="21.1" y="275.9">Контрольная сумма</text>
<text x="21.1" y="270.9">Файл</text>
<text x="47.6" y="270.9">ГРЛМ.685621.018СБ.pdf</text>
<text x="197" y="281.9">Лист</text>
<text x="11.9" y="287.1" transform="rotate(-90 11.9 287.1)">Инв. № подл.</text>
<text x="22.7" y="285.9">0</text>
<text x="29.6" y="285.9">Нов.</text>
<text x="21.1" y="290.9">Изм.</text>
<text x="29" y="290.9">Лист</text>
<text x="43" y="290.9">№ докум.</text>
<text x="64.4" y="290.9">Подп.</text>
<text x="76.9" y="290.9">Дата</text>
<text x="96" y="296">Копировал</text>
<text x="173.8" y="295.9">Формат A4</text>
</g>
</svg>
